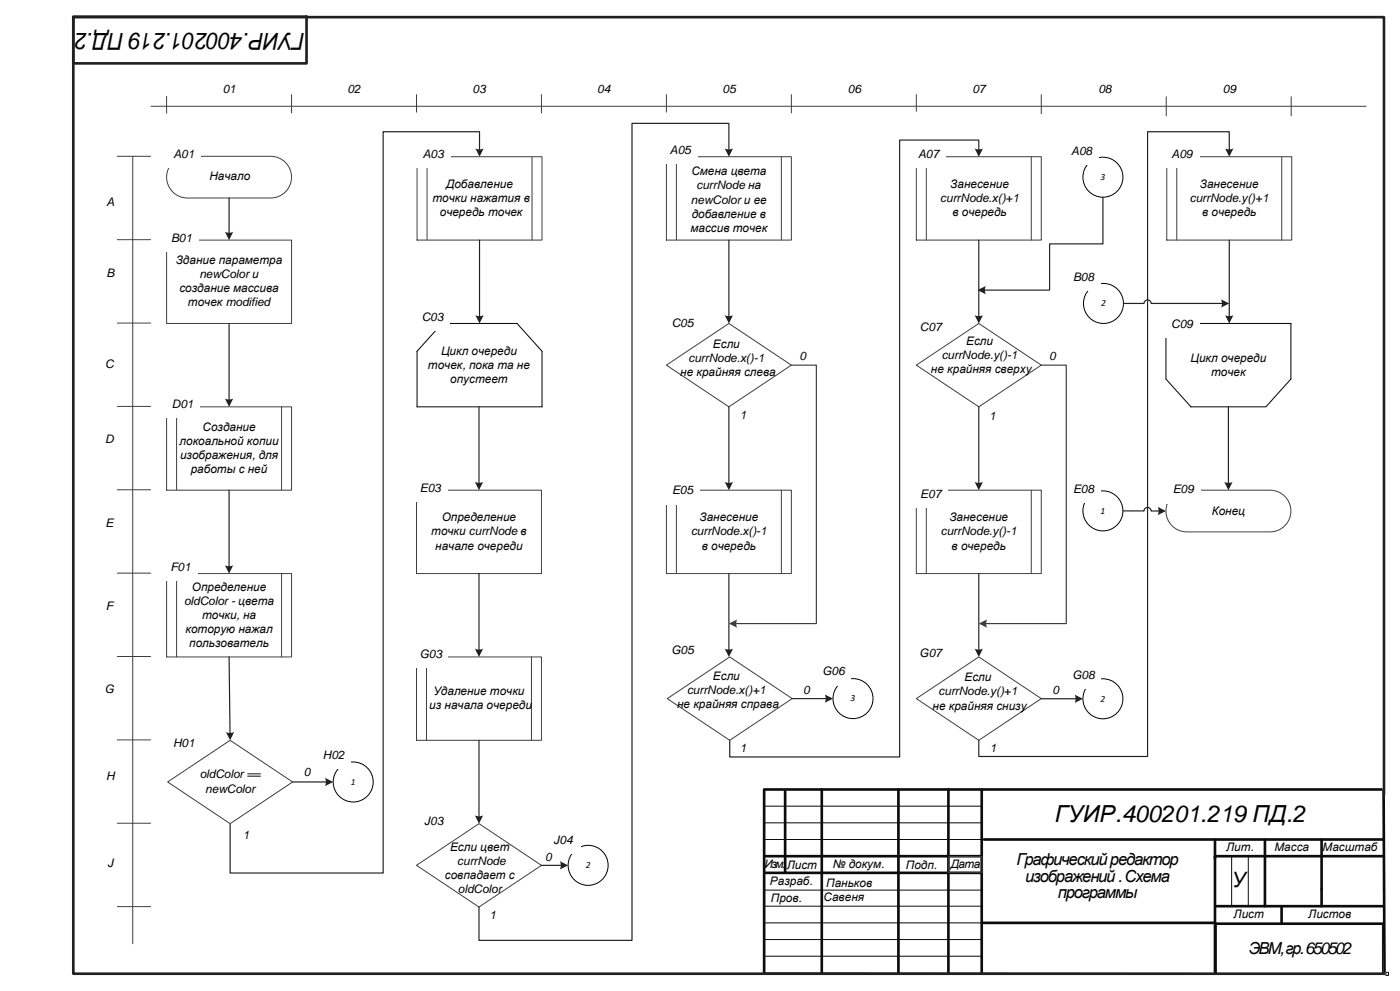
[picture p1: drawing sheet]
<svg xmlns="http://www.w3.org/2000/svg" width="420mm" height="297mm" viewBox="0 0 420 297" stroke-linecap="round" stroke-linejoin="round" font-family="sans-serif">
<path d="M350.2 47h37.5v25h-37.5zM353.2 47v25M384.7 47v25" fill="none" stroke="#404040" stroke-width=".3"/>
<path d="M200 147h37.5v25h-37.5z" fill-rule="evenodd" fill="#fff"/>
<path d="M200 147h37.5v25h-37.5zM203 147v25M234.5 147v25" fill="none" stroke="#404040" stroke-width=".3"/>
<path d="M200 47h37.5v25h-37.5z" fill-rule="evenodd" fill="#fff"/>
<path d="M200 47h37.5v25h-37.5zM203 47v25M234.5 47v25" fill="none" stroke="#404040" stroke-width=".3"/>
<path d="M125 197h37.5v25h-37.5z" fill-rule="evenodd" fill="#fff"/>
<path d="M125 197h37.5v25h-37.5zM128 197v25M159.5 197v25" fill="none" stroke="#404040" stroke-width=".3"/>
<path d="M125 147h37.5v25h-37.5z" fill-rule="evenodd" fill="#fff"/>
<path d="M125 147h37.5v25h-37.5z" fill="none" stroke="#404040" stroke-width=".3"/>
<path d="M50 72h37.5v25h-37.5z" fill-rule="evenodd" fill="#fff"/>
<path d="M50 72h37.5v25h-37.5z" fill="none" stroke="#404040" stroke-width=".3"/>
<path d="M50 122h37.5v25h-37.5z" fill-rule="evenodd" fill="#fff"/>
<g fill="none" stroke="#404040" stroke-width=".3">
<path d="M45.3 31.9h364.7M50 28.9v5M87.5 28.4v5.5M125 28.4v5.2M162.5 28.4v5.5M200 28.4v5.2M237.5 28.4v5.5M275 28.4v5M312.5 28.4v5.7M35.2 46.9h10M39.8 46.9v236.1M35.2 71.9h10"/>
<path d="M35.2 96.9h10M35.2 121.9h10M50 122h37.5v25h-37.5zM53 122v25M84.5 122v25M35.2 146.9h10M35.2 171.9h10M35.2 196.9h10M35.2 221.9h10M284.7 256.9h10v4.7h-10z"/>
</g>
<g fill="none" stroke="#0c0c0c" stroke-width=".79">
<path d="M229.3 236.7v55.1M229.6 236.7h185M235.6 237.3v24.5M246.6 236.7v55.1M269.6 236.7v55.1M284.6 236.7v55.1M294.6 236.7v55.1M415.2 237l.3 55M229.6 256.8h65M295.3 251.7h120M364.6 251.7v40.1M365 256.8h50"/>
<path d="M379.6 251.7v20.1M396.6 251.7v20.1M229.6 261.8h65M294.6 276.7h70M365 271.8h50M365 277h49.9M384.6 271.8v4.9"/>
</g>
<path d="M229.6 241.8h65M229.6 246.8h65M229.6 251.7h65M369.6 256.8v15M374.6 256.8v15M229.3 266.9h65M229.6 271.8h65M229.6 276.7h65M365 277h49.9v15h-49.9zM229.3 291.8l184.9 .2M229.6 281.7h65M229.6 286.8h65" fill="none" stroke="#0c0c0c" stroke-width=".3"/>
<path d="M22 5h70v14h-70zM415.3 238.3v-233.2h-393.3v286.9h394" fill="none" stroke="#202020" stroke-width=".79"/>
<path d="M415.9 291.6h.9v1h-.9z" fill-rule="evenodd" fill="#fff"/>
<path d="M415.9 291.6h.8v.9h-.8z" fill="none" stroke="#0c0c0c" stroke-width=".3"/>
<path d="M51.8 48.7a6.2 6.2 0 0 1 4.5-1.8h24.9a6.3 6.3 0 0 1 6.3 6.2 6.3 6.3 0 0 1-6.3 6.3h-24.9a6.2 6.2 0 0 1-5.8-3.9 6.2 6.2 0 0 1 1.3-6.8z" fill-rule="evenodd" fill="#fff"/>
<path d="M51.8 48.7a6.2 6.2 0 0 1 4.5-1.8h24.9a6.3 6.3 0 0 1 6.3 6.2 6.3 6.3 0 0 1-6.3 6.3h-24.9a6.2 6.2 0 0 1-5.8-3.9 6.2 6.2 0 0 1 1.3-6.8z" fill="none" stroke="#404040" stroke-width=".3"/>
<path d="M50 172h37.5v25h-37.5z" fill-rule="evenodd" fill="#fff"/>
<path d="M50 172h37.5v25h-37.5zM53 172v25M84.5 172v25" fill="none" stroke="#404040" stroke-width=".3"/>
<path d="M68.7 197l.3 23.1" fill="none" stroke="#202020" stroke-width=".35"/>
<path d="M67.8 219.5l1 .3 1.5-.3-1.2 2.5z" fill-rule="evenodd" fill="#202020"/>
<path d="M35.2 246.9h10" fill="none" stroke="#404040" stroke-width=".3"/>
<path d="M143.9 45.1v-5.6h-28.9v222.3h-45.9v-14.8" fill="none" stroke="#202020" stroke-width=".35"/>
<path d="M142.7 44.5l1.5 .3 1-.3-1.3 2.5z" fill-rule="evenodd" fill="#202020"/>
<path d="M35.2 271.9h10" fill="none" stroke="#404040" stroke-width=".3"/>
<path d="M132.7 97h22.5l7.5 8.3v16.7h-37.5v-16.7zM349.9 97h37.5v16.7l-7.5 8.3h-22.5l-7.5-8.3z" fill="none" stroke="#000" stroke-width=".3"/>
<path d="M351.7 148.8a6.2 6.2 0 0 1 4.5-1.8h25a6.3 6.3 0 0 1 6.2 6.3 6.3 6.3 0 0 1-6.2 6.2h-25a6.3 6.3 0 0 1-5.8-3.9 6.3 6.3 0 0 1 1.3-6.8z" fill-rule="evenodd" fill="#fff"/>
<path d="M351.7 148.8a6.2 6.2 0 0 1 4.5-1.8h25a6.3 6.3 0 0 1 6.2 6.3 6.3 6.3 0 0 1-6.2 6.2h-25a6.3 6.3 0 0 1-5.8-3.9 6.3 6.3 0 0 1 1.3-6.8z" fill="none" stroke="#404040" stroke-width=".3"/>
<path d="M368.9 72v23.1" fill="none" stroke="#202020" stroke-width=".35"/>
<path d="M367.7 94.5l1.5 .3 1-.3-1.3 2.5z" fill-rule="evenodd" fill="#202020"/>
<path d="M368.7 122v23.1" fill="none" stroke="#202020" stroke-width=".35"/>
<path d="M367.4 144.5l1.5 .3 1-.3-1.2 2.5z" fill-rule="evenodd" fill="#202020"/>
<path d="M68.7 59.4v10.7" fill="none" stroke="#202020" stroke-width=".35"/>
<path d="M67.5 69.5l1.5 .3 1-.3-1.3 2.5z" fill-rule="evenodd" fill="#202020"/>
<path d="M68.7 147v23.1" fill="none" stroke="#202020" stroke-width=".35"/>
<path d="M67.5 169.5l1.5 .3 1-.3-1.3 2.5z" fill-rule="evenodd" fill="#202020"/>
<g fill="#fff">
<path d="M50 43.7h10.3v6.6h-10.3z" fill-rule="evenodd"/>
<path d="M49.3 68.9h10.4v6.6h-10.4z" fill-rule="evenodd"/>
<path d="M49.7 118.7h10.3v6.6h-10.3z" fill-rule="evenodd"/>
<path d="M49 167.7h10.3v6.6h-10.3z" fill-rule="evenodd"/>
<path d="M50 220.4h10.3v6.6h-10.3z" fill-rule="evenodd"/>
<path d="M124.7 92.8h10.3v6.6h-10.3z" fill-rule="evenodd"/>
<path d="M124 144h10.3v6.6h-10.3z" fill-rule="evenodd"/>
<path d="M124.2 193.7h10.3v6.6h-10.3z" fill-rule="evenodd"/>
<path d="M199.7 192.4h10.3v6.6h-10.3z" fill-rule="evenodd"/>
<path d="M199.7 144.7h10.3v6.6h-10.3z" fill-rule="evenodd"/>
<path d="M199.7 94.4h10.3v6.6h-10.3z" fill-rule="evenodd"/>
<path d="M199 42.7h10.3v6.6h-10.3z" fill-rule="evenodd"/>
<path d="M349.9 144.4h10.3v6.6h-10.3z" fill-rule="evenodd"/>
<path d="M349.6 94.7h10.3v6.6h-10.3z" fill-rule="evenodd"/>
<path d="M349.6 43.7h10.3v6.6h-10.3z" fill-rule="evenodd"/>
</g>
<path d="M68.7 97v23.1" fill="none" stroke="#202020" stroke-width=".35"/>
<path d="M67.5 119.5l1.5 .3 1-.3-1.3 2.5z" fill-rule="evenodd" fill="#202020"/>
<path d="M50.3 234.5l18.8-12.5 18.7 12.5-18.7 12.5z" fill-rule="evenodd" fill="#fff"/>
<path d="M50.3 234.5l18.8-12.5 18.7 12.5-18.7 12.5z" fill="none" stroke="#404040" stroke-width=".3"/>
<circle cx="106" cy="234.5" r="6" fill="#fff"/>
<circle cx="106" cy="234.5" r="6" fill="none" stroke="#000" stroke-width=".3"/>
<path d="M87.8 234.5h10.3" fill="none" stroke="#202020" stroke-width=".35"/>
<path d="M97.5 233.3l2.5 1.2-2.5 1.2 .3-1.5z" fill-rule="evenodd" fill="#202020"/>
<path d="M125.2 47h37.5v25h-37.5z" fill-rule="evenodd" fill="#fff"/>
<path d="M125.2 47h37.5v25h-37.5zM128.2 47v25M159.7 47v25" fill="none" stroke="#404040" stroke-width=".3"/>
<g fill="#fff">
<path d="M124.8 43.7h10.4v6.6h-10.4z" fill-rule="evenodd"/>
<path d="M125 259.5l18.7-12.5 18.8 12.5-18.8 12.5z" fill-rule="evenodd"/>
</g>
<path d="M125 259.5l18.7-12.5 18.8 12.5-18.8 12.5z" fill="none" stroke="#404040" stroke-width=".3"/>
<g fill="#fff">
<path d="M95 224h10.3v6.6h-10.3z" fill-rule="evenodd"/>
<circle cx="176.5" cy="259.5" r="6"/>
</g>
<circle cx="176.5" cy="259.5" r="6" fill="none" stroke="#000" stroke-width=".3"/>
<path d="M162.5 259.5h6.1" fill="none" stroke="#202020" stroke-width=".35"/>
<path d="M168 258.3l2.5 1.2-2.5 1.2 .3-1.5z" fill-rule="evenodd" fill="#202020"/>
<path d="M218.8 45.1v-8.1h-29.1v245h-46v-10" fill="none" stroke="#202020" stroke-width=".35"/>
<path d="M217.5 44.5l1.5 .3 1-.3-1.2 2.5z" fill-rule="evenodd" fill="#202020"/>
<path d="M143.7 122v23.1" fill="none" stroke="#202020" stroke-width=".35"/>
<path d="M142.5 144.5l1.5 .3 1-.3-1.3 2.5z" fill-rule="evenodd" fill="#202020"/>
<path d="M163.8 249.4h10.4v6.6h-10.4z" fill-rule="evenodd" fill="#fff"/>
<path d="M143.7 172v23.1" fill="none" stroke="#202020" stroke-width=".35"/>
<path d="M142.5 194.5l1.5 .3 1-.3-1.3 2.5z" fill-rule="evenodd" fill="#202020"/>
<path d="M143.7 222v23.1" fill="none" stroke="#202020" stroke-width=".35"/>
<path d="M142.5 244.5l1.5 .3 1-.3-1.3 2.5z" fill-rule="evenodd" fill="#202020"/>
<path d="M143.9 72v23.1" fill="none" stroke="#202020" stroke-width=".35"/>
<path d="M142.7 94.5l1.5 .3 1-.3-1.3 2.5z" fill-rule="evenodd" fill="#202020"/>
<path d="M125 243.7h10.3v6.6h-10.3z" fill-rule="evenodd" fill="#fff"/>
<path d="M350 29v5.7M387.5 29v5.7" fill="none" stroke="#404040" stroke-width=".3"/>
<path d="M200 109.5l18.8-12.5 18.7 12.5-18.7 12.5z" fill-rule="evenodd" fill="#fff"/>
<path d="M200 109.5l18.8-12.5 18.7 12.5-18.7 12.5z" fill="none" stroke="#404040" stroke-width=".3"/>
<path d="M200.3 209.5l18.7-12.5 18.8 12.5-18.8 12.5z" fill-rule="evenodd" fill="#fff"/>
<path d="M200.3 209.5l18.7-12.5 18.8 12.5-18.8 12.5z" fill="none" stroke="#404040" stroke-width=".3"/>
<path d="M275 47h37.5v25h-37.5z" fill-rule="evenodd" fill="#fff"/>
<path d="M275 47h37.5v25h-37.5zM278 47v25M309.5 47v25" fill="none" stroke="#404040" stroke-width=".3"/>
<path d="M275 109.5l18.8-12.5 18.7 12.5-18.7 12.5z" fill-rule="evenodd" fill="#fff"/>
<path d="M275 109.5l18.8-12.5 18.7 12.5-18.7 12.5z" fill="none" stroke="#404040" stroke-width=".3"/>
<path d="M275 147h37.5v25h-37.5z" fill-rule="evenodd" fill="#fff"/>
<path d="M275 147h37.5v25h-37.5zM278 147v25M309.5 147v25" fill="none" stroke="#404040" stroke-width=".3"/>
<path d="M275 209.5l18.8-12.5 18.7 12.5-18.7 12.5z" fill-rule="evenodd" fill="#fff"/>
<path d="M275 209.5l18.8-12.5 18.7 12.5-18.7 12.5z" fill="none" stroke="#404040" stroke-width=".3"/>
<circle cx="331" cy="153.2" r="6" fill="#fff"/>
<circle cx="331" cy="153.2" r="6" fill="none" stroke="#000" stroke-width=".3"/>
<path d="M320 144.2h10.3v6.6h-10.3z" fill-rule="evenodd" fill="#fff"/>
<path d="M337 153.2h6.3a1.06 1.06 0 0 1 1.1-1 1.06 1.06 0 0 1 1.1 1h2.5" fill="none" stroke="#202020" stroke-width=".35"/>
<path d="M347.4 152l2.5 1.3-2.5 1.2 .3-1.5z" fill-rule="evenodd" fill="#202020"/>
<path d="M218.8 72v23.1" fill="none" stroke="#202020" stroke-width=".35"/>
<path d="M217.5 94.5l1.5 .3 1-.3-1.2 2.5z" fill-rule="evenodd" fill="#202020"/>
<path d="M218.8 122v23.1" fill="none" stroke="#202020" stroke-width=".35"/>
<path d="M217.5 144.5l1.5 .3 1-.3-1.2 2.5z" fill-rule="evenodd" fill="#202020"/>
<path d="M218.8 172v23.1" fill="none" stroke="#202020" stroke-width=".35"/>
<path d="M217.5 194.5l1.5 .3 1-.3-1.2 2.5z" fill-rule="evenodd" fill="#202020"/>
<path d="M293.8 122v23.1" fill="none" stroke="#202020" stroke-width=".35"/>
<path d="M292.5 144.5l1.5 .3 1-.3-1.2 2.5z" fill-rule="evenodd" fill="#202020"/>
<path d="M293.8 72v23.1" fill="none" stroke="#202020" stroke-width=".35"/>
<path d="M292.5 94.5l1.5 .3 1-.3-1.2 2.5z" fill-rule="evenodd" fill="#202020"/>
<path d="M293.8 172v23.1" fill="none" stroke="#202020" stroke-width=".35"/>
<path d="M292.5 194.5l1.5 .3 1-.3-1.2 2.5z" fill-rule="evenodd" fill="#202020"/>
<path d="M312.5 109.5h7.5v77.5h-24.4" fill="none" stroke="#404040" stroke-width=".35"/>
<path d="M293.8 187l2.4-1.2-.2 .9 .2 1.5z" fill-rule="evenodd" fill="#404040"/>
<path d="M237.5 109.5h7.5v77.5h-24.4" fill="none" stroke="#404040" stroke-width=".35"/>
<path d="M218.8 187l2.4-1.2-.2 .9 .2 1.5z" fill-rule="evenodd" fill="#404040"/>
<path d="M293.8 45.1v-3.1h-23.8v185h-51v-5" fill="none" stroke="#202020" stroke-width=".35"/>
<path d="M292.5 44.5l1.5 .3 1-.3-1.2 2.5z" fill-rule="evenodd" fill="#202020"/>
<path d="M368.9 45.1v-5.6h-24.5v187.4h-50.6v-4.9" fill="none" stroke="#202020" stroke-width=".35"/>
<path d="M367.7 44.5l1.5 .3 1-.3-1.3 2.5z" fill-rule="evenodd" fill="#202020"/>
<circle cx="256" cy="209.5" r="6" fill="#fff"/>
<circle cx="256" cy="209.5" r="6" fill="none" stroke="#000" stroke-width=".3"/>
<path d="M237.8 209.5h10.3" fill="none" stroke="#202020" stroke-width=".35"/>
<path d="M247.5 208.3l2.5 1.2-2.5 1.2 .3-1.5z" fill-rule="evenodd" fill="#202020"/>
<circle cx="331" cy="53.1" r="6" fill="#fff"/>
<circle cx="331" cy="53.1" r="6" fill="none" stroke="#000" stroke-width=".3"/>
<path d="M331 59.1v14h-16v13.9h-19.7" fill="none" stroke="#202020" stroke-width=".35"/>
<path d="M293.4 87l2.5-1.2-.3 .9 .3 1.5z" fill-rule="evenodd" fill="#202020"/>
<g fill="#fff">
<path d="M319.5 42.9h10.3v6.5h-10.3z" fill-rule="evenodd"/>
<circle cx="331" cy="209.6" r="6"/>
</g>
<circle cx="331" cy="209.6" r="6" fill="none" stroke="#000" stroke-width=".3"/>
<path d="M312.5 209.6h10.6" fill="none" stroke="#202020" stroke-width=".35"/>
<path d="M322.5 208.3l2.5 1.3-2.5 1.2 .3-1.5z" fill-rule="evenodd" fill="#202020"/>
<g fill="#fff">
<path d="M320 200h10.3v6.6h-10.3z" fill-rule="evenodd"/>
<circle cx="331.2" cy="91" r="6"/>
</g>
<circle cx="331.2" cy="91" r="6" fill="none" stroke="#000" stroke-width=".3"/>
<path d="M320 80.7h10.3v6.6h-10.3z" fill-rule="evenodd" fill="#fff"/>
<path d="M337.2 91h6.1a1.06 1.06 0 0 1 1.1-1.1 1.06 1.06 0 0 1 1.1 1.1h21.5" fill="none" stroke="#202020" stroke-width=".35"/>
<path d="M366.4 89.8l2.5 1.2-2.5 1.2 .3-1.5z" fill-rule="evenodd" fill="#202020"/>
<g fill="#fff">
<path d="M274.2 193.6h10.3v6.5h-10.3z" fill-rule="evenodd"/>
<path d="M274.2 145.9h10.3v6.5h-10.3z" fill-rule="evenodd"/>
<path d="M274.2 95.6h10.3v6.5h-10.3z" fill-rule="evenodd"/>
<path d="M273.5 43.9h10.3v6.5h-10.3z" fill-rule="evenodd"/>
<path d="M245 199h10.3v6.6h-10.3z" fill-rule="evenodd"/>
</g>
<text font-size="7.1" x="316.6" y="246.6">ГУИР.400201.219 ПД.2</text>
<text font-size="7" x="91.4" y="9.9" transform="rotate(-180 91.4 9.9)">ГУИР.400201.219 ПД.2</text>
<text font-size="6.3" x="369.7" y="265.9">У</text>
<g font-size="5">
<text x="305.1" y="259.5">Графическийредактор</text>
<text x="307.7" y="264.4">изображений.Схема</text>
<text x="317.5" y="269.4">программы</text>
<text x="374.8" y="286">ЭВМ,гр.650502</text>
</g>
<g font-size="3.5">
<text x="66.8" y="27.8">01</text>
<text x="104.3" y="27.9">02</text>
<text x="141.8" y="28">03</text>
<text x="179.2" y="28">04</text>
<text x="216.8" y="28">05</text>
<text x="254.4" y="28">06</text>
<text x="291.8" y="28">07</text>
<text x="329.6" y="28">08</text>
<text x="367" y="28">09</text>
<text x="52" y="47.3">A01</text>
<text x="126.9" y="47.3">A</text>
<text x="129.2" y="47.3">03</text>
<text x="201" y="46.3">A05</text>
<text x="275.5" y="47.4">A07</text>
<text x="321.5" y="46.4">A08</text>
<text x="351.6" y="47.3">A</text>
<text x="354" y="47.3">09</text>
<text x="207.5" y="52.6">Смена цвета</text>
<text x="62.9" y="54.1">Начало</text>
<text x="133.9" y="56.3">Добавление</text>
<text x="139" y="58.4">Цикл j</text>
<text x="209.1" y="56.8">currNode на</text>
<text x="285.2" y="56.3">Занесение</text>
<text x="360.1" y="56.3">Занесение</text>
<text x="32" y="61.7">A</text>
<text x="129.8" y="60.6">точки нажатия в</text>
<text x="131" y="62.7">oт 0 до width - 1</text>
<text x="132" y="64.8">очередь точек</text>
<text x="207.4" y="61.1">newColorи ее</text>
<text x="207.6" y="65.3">добавление в</text>
<text x="282.2" y="60.6">currNode.x()+1</text>
<text x="285.8" y="64.8">в очередь</text>
<text x="357.1" y="60.6">currNode.y()+1</text>
<text x="360.8" y="64.8">в очередь</text>
<text x="207.2" y="69.5">массив точек</text>
<text x="51.4" y="72.5">B01</text>
<text x="32" y="83">B</text>
<text x="52.8" y="79.2">Здание параметра</text>
<text x="59.8" y="83.4">newColorи</text>
<text x="53.9" y="87.7">создание массива</text>
<text x="322" y="84.3">B08</text>
<text x="56.4" y="91.9">точек modified</text>
<text x="126.6" y="96.4">C03</text>
<text x="201.6" y="98">C05</text>
<text x="276.1" y="99.1">C07</text>
<text x="351.5" y="98.3">C09</text>
<text x="132.4" y="106.3">Цикл очереди</text>
<text x="214" y="104.3">Если</text>
<text x="282.6" y="107.6">currNode.y()-1</text>
<text x="290" y="103.3">Если</text>
<text x="31.6" y="110.4">C</text>
<text x="128.4" y="110.6">точек, пока та не</text>
<text x="204.2" y="112.8">не крайняя слева</text>
<text x="206.6" y="108.6">currNode.x()-1</text>
<text x="239.9" y="108.1">0</text>
<text x="279.4" y="111.8">не крайняя сверху</text>
<text x="314.9" y="108.1">0</text>
<text x="357.3" y="108.4">Цикл очереди</text>
<text x="363.5" y="112.7">точек</text>
<text x="135.1" y="114.8">опустеет</text>
<text x="51.6" y="122.3">D01</text>
<text x="222" y="125.6">1</text>
<text x="60.8" y="129.2">Создание</text>
<text x="296.9" y="126.1">1</text>
<text x="31.6" y="132.9">D</text>
<text x="53.9" y="133.4">локоальной копии</text>
<text x="54" y="137.7">изображения, для</text>
<text x="57.3" y="141.9">работы с ней</text>
<text x="126" y="147.5">E03</text>
<text x="201.7" y="148.3">E05</text>
<text x="276.2" y="149.4">E</text>
<text x="278.5" y="149.4">07</text>
<text x="322" y="147.8">E08</text>
<text x="351.9" y="148">E09</text>
<text x="363.7" y="154.3">Конец</text>
<text x="31.7" y="157.9">E</text>
<text x="129.4" y="160.6">точки currNode в</text>
<text x="132.6" y="156.3">Определение</text>
<text x="207.4" y="160.6">currNode.x()-1</text>
<text x="209.9" y="156.3">Занесение</text>
<text x="282.4" y="160.6">currNode.y()-1</text>
<text x="284.9" y="156.3">Занесение</text>
<text x="130.6" y="164.8">начале очереди</text>
<text x="210.6" y="164.8">в очередь</text>
<text x="285.6" y="164.8">в очередь</text>
<text x="51.1" y="171.3">F01</text>
<text x="57.6" y="177.1">Определение</text>
<text x="31.8" y="182.9">F</text>
<text x="55.3" y="181.3">oldColor- цвета</text>
<text x="60.6" y="185.6">точки, на</text>
<text x="55.7" y="189.8">которую нажал</text>
<text x="56.8" y="194">пользователь</text>
<text x="126" y="197.3">G</text>
<text x="128.7" y="197.3">03</text>
<text x="201.5" y="196">G05</text>
<text x="276" y="197.1">G07</text>
<text x="214" y="203.8">Если</text>
<text x="246.8" y="202.5">G06</text>
<text x="321.8" y="203.5">G08</text>
<text x="31.5" y="207.9">G</text>
<text x="130.1" y="208.4">Удаление точки</text>
<text x="206.2" y="208.1">currNode.x()+1</text>
<text x="241" y="208.1">0</text>
<text x="281.7" y="208.6">currNode.y()+1</text>
<text x="289.5" y="204.3">Если</text>
<text x="315.9" y="208">0</text>
<text x="128.8" y="212.7">из начала очереди</text>
<text x="203.2" y="212.3">не крайняя справа</text>
<text x="279.9" y="212.8">не крайняя снизу</text>
<text x="51.9" y="224">H01</text>
<text x="96.9" y="227.5">H02</text>
<text x="222" y="225.5">1</text>
<text x="297" y="225.5">1</text>
<text x="59.9" y="233.4">oldColor==</text>
<text x="91.1" y="232.6">0</text>
<text x="31.9" y="234">H</text>
<text x="61.6" y="237.7">newColor</text>
<text x="72.9" y="251.5">1</text>
<text x="127.3" y="247.3">J03</text>
<text x="135.1" y="255.2">Если цвет</text>
<text x="166.2" y="253">J04</text>
<text x="368" y="255.3">Лит.</text>
<text x="382.5" y="255.3">Масса</text>
<text x="396.9" y="255.3">Масштаб</text>
<text x="32.3" y="260">J</text>
<text x="133.5" y="263.7">совпадает с</text>
<text x="137.2" y="259.4">currNode</text>
<text x="163.6" y="258.1">0</text>
<text x="229.5" y="260.4">Изм.</text>
<text x="236.1" y="260.5">Лист</text>
<text x="249.9" y="260.4">№ докум.</text>
<text x="271.9" y="260.5">Подп.</text>
<text x="285.4" y="260.4">Дата</text>
<text x="137.4" y="267.9">oldColor</text>
<text x="231.1" y="265.5">Разраб.</text>
<text x="248" y="265.9">Паньков</text>
<text x="146.9" y="275.5">1</text>
<text x="231.3" y="270.5">Пров.</text>
<text x="247.2" y="270.1">Савеня</text>
<text x="370.2" y="275.3">Лист</text>
<text x="392.6" y="275.3">Листов</text>
</g>
<g font-size="2.8">
<text x="330.3" y="54">3</text>
<text x="330.5" y="91.8">2</text>
<text x="330.3" y="154">1</text>
<text x="255.3" y="210.3">3</text>
<text x="330.3" y="210.4">2</text>
<text x="105.3" y="235.3">1</text>
<text x="175.8" y="260.3">2</text>
</g>
</svg>
